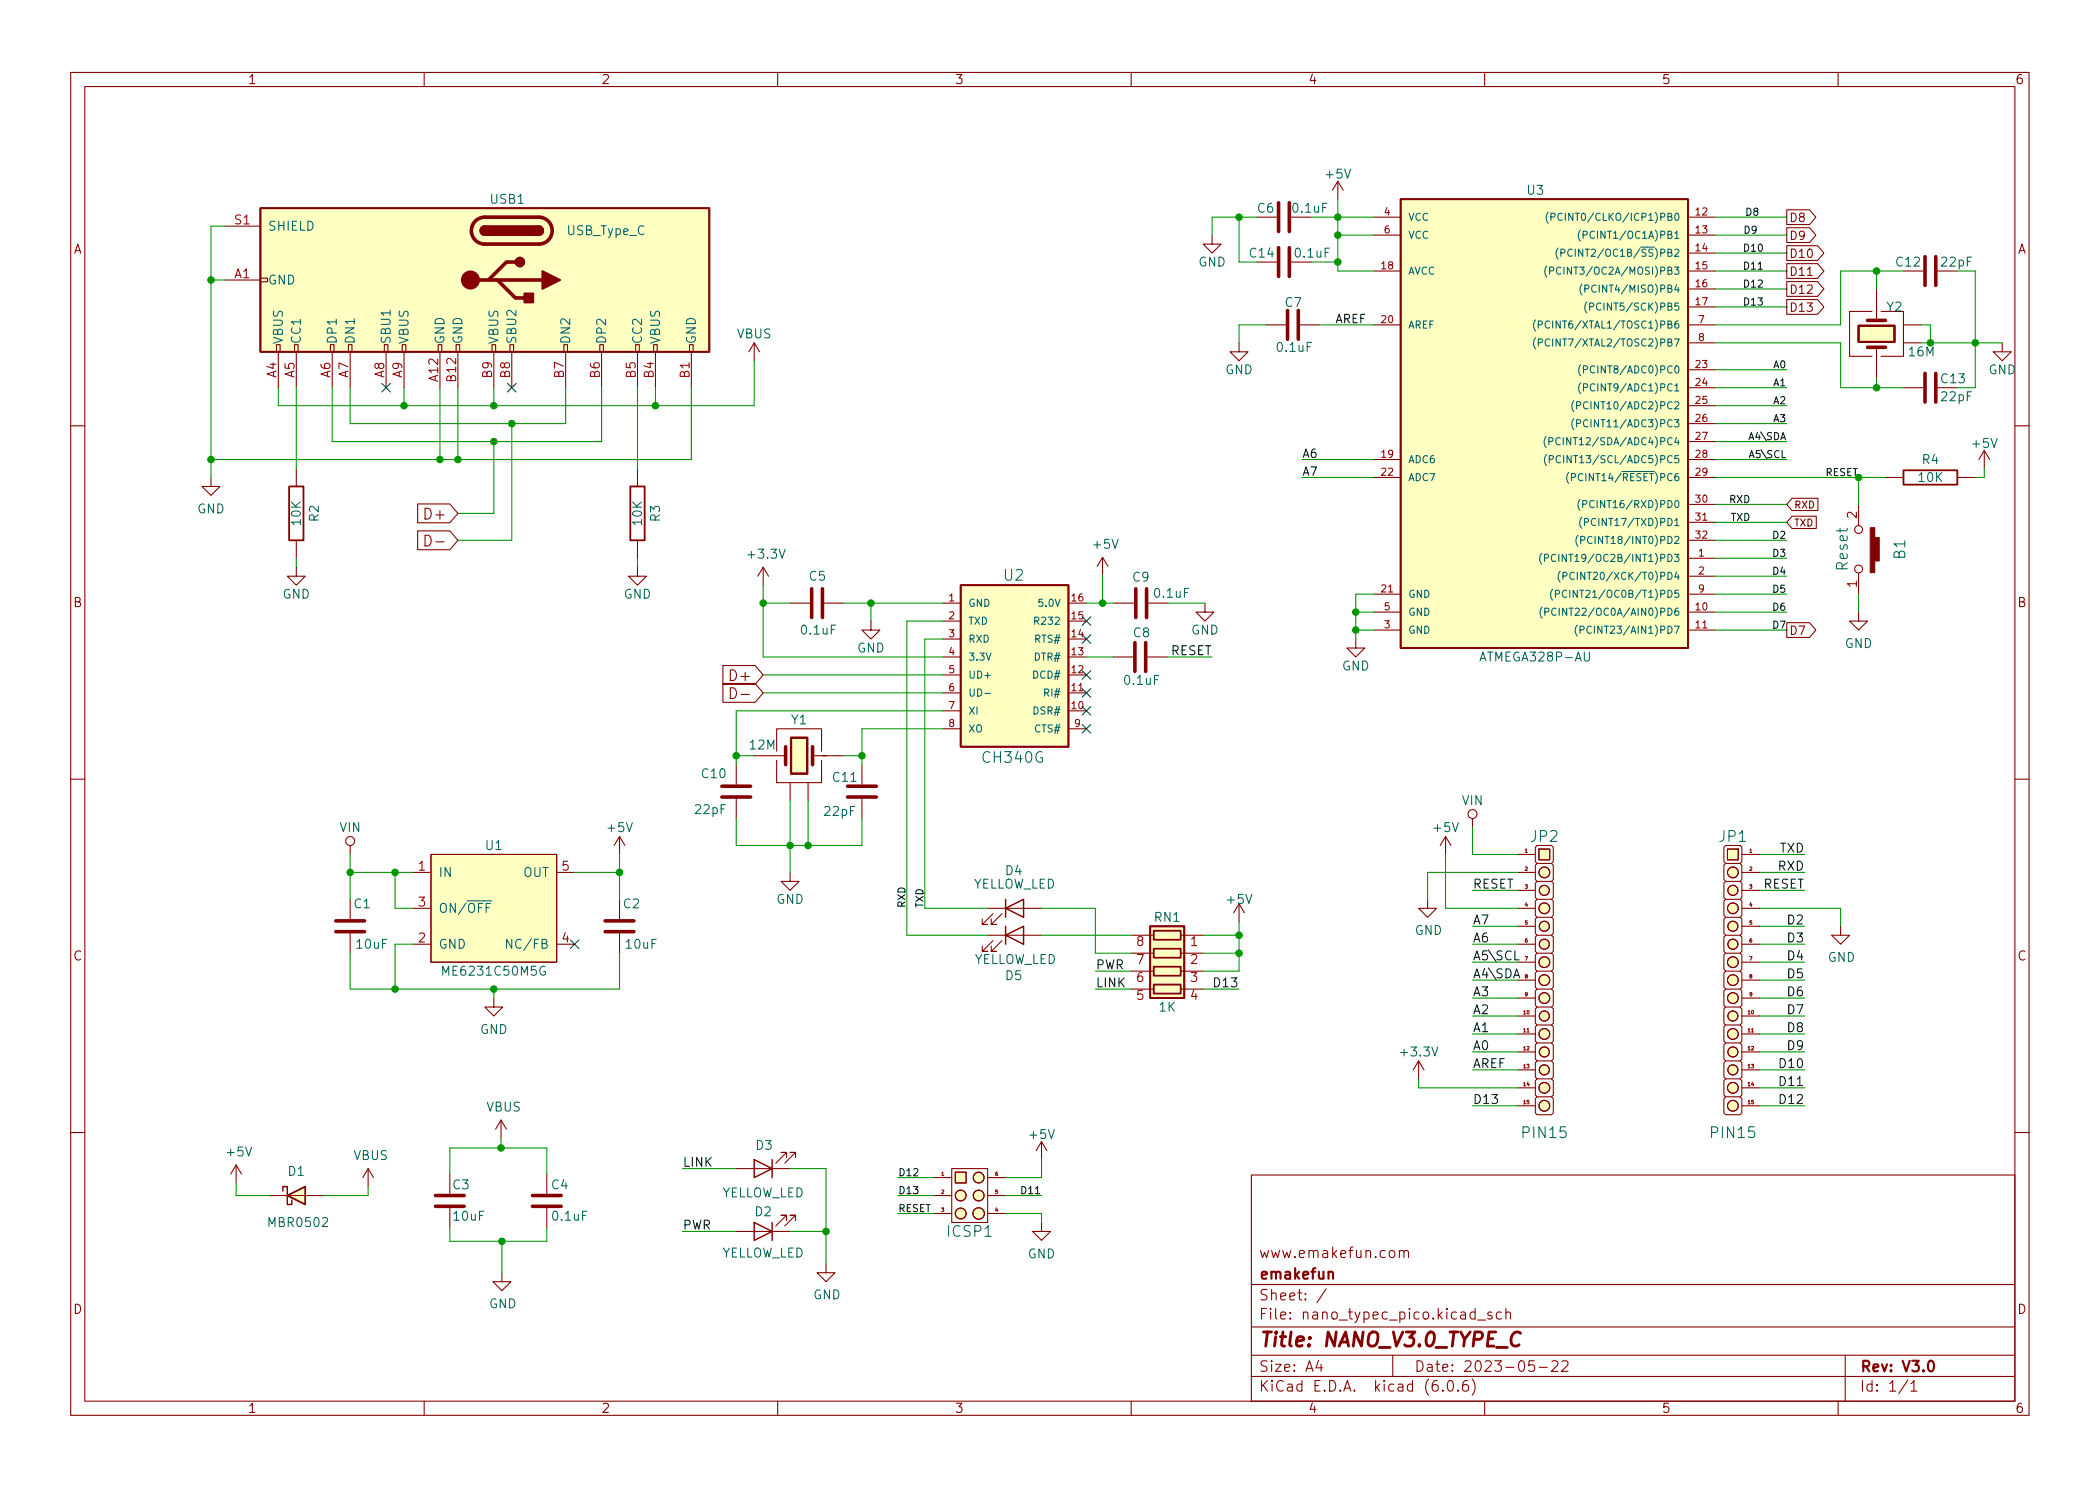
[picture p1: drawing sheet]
<svg xmlns="http://www.w3.org/2000/svg" width="297mm" height="210mm" viewBox="0 0 297 210" stroke-linecap="round" stroke-linejoin="round" font-family="sans-serif">
<g fill="none" stroke="#840000" stroke-width=".15">
<path d="M10 10.2h277v190.1h-277zM12 12.2h273v186.1h-273zM60 10.2v2M110 10.2v2M160 10.2v2M210 10.2v2M260 10.2v2M31.7 39.6h5.1M31.7 32h5.1M36.8 39.4h1v.5h-1zM171.4 33.3v1.2h1.3l-1.3 1.3-1.2-1.3h1.2M182.6 37.1h2.8"/>
<path d="M189.2 25.6l-.7 1.3M189.2 25.6v2.6M189.2 25.6l.8 1.3M194.3 38.3h3.8M194.3 30.7h3.8M194.3 33.3h3.8M238.8 38.3h3.8M238.8 30.7h3.8M238.8 33.3h3.8M238.8 35.8h3.8M252.7 39.8h4.4l.9 1.1-.9 1h-4.4zM252.7 34.8h4.4l.9 1-.9 1.1h-4.4z"/>
<path d="M252.7 37.3h4.4l.9 1-.9 1.1h-4.4zM252.7 29.7h3.3l.9 1-.9 1.1h-3.3zM252.7 32.2h3.3l.9 1.1-.9 1h-3.3zM255.7 39h.6M274.1 38.3h2.8M39.1 48.8h.5v1h-.5zM39.4 49.8v5.1M41.7 48.8h.5v1h-.5zM41.9 49.8v5.1M46.7 48.8h.5v1h-.5zM47 49.8v5.1M49.3 48.8h.5v1h-.5z"/>
<path d="M49.5 49.8v5.1M54.4 48.8h.5v1h-.5zM54.6 49.8v5.1M56.9 48.8h.5v1h-.5zM57.1 49.8v5.1M62 48.8h.5v1h-.5zM62.2 49.8v5.1M64.5 48.8h.5v1h-.5zM64.8 49.8v5.1M69.6 48.8h.5v1h-.5zM69.8 49.8v5.1M72.1 48.8h.5v1h-.5z"/>
<path d="M72.4 49.8v5.1M79.8 48.8h.5v1h-.5zM80 49.8v5.1M84.8 48.8h.5v1h-.5zM85.1 49.8v5.1M89.9 48.8h.5v1h-.5zM90.2 49.8v5.1M92.5 48.8h.5v1h-.5zM92.7 49.8v5.1M97.5 48.8h.5v1h-.5zM97.8 49.8v5.1M106.7 48.5l-.8 1.3"/>
<path d="M106.7 48.5v2.5M106.7 48.5l.7 1.3M175.3 48.5v1.3h1.2l-1.2 1.2-1.3-1.2h1.3M179.1 46h2.8M183.9 46h2.8M194.3 46h3.8M238.8 46h3.8M238.8 48.5h3.8M238.8 54.9h3.8M238.8 40.9h3.8M238.8 43.4h3.8M238.8 52.3h3.8"/>
<path d="M238.8 57.4h3.8M238.8 59.9h3.8M252.7 42.4h4.4l.9 1-.9 1.1h-4.4zM264.8 44.1h-3.2v6.3h3.2M265.4 43.9v-.5v1.9M265.4 40.9v2.5M265.4 49.1v4.5M266.1 44.1h3.1v6.3h-3.1M269.2 46h2.6M269.2 48.5h2.6M269.2 54.9h2.8M274.1 54.9h2.8"/>
<path d="M283.2 48.5v1.3h1.3l-1.3 1.2-1.3-1.2h1.3M10 60.2h2M29.8 67.6v1.2h1.3l-1.3 1.3-1.2-1.3h1.2M41.9 66.3v2.5M41.9 76.4v2.6M59.1 71.3h4.5l1.2 1.3-1.2 1.4h-4.5zM59.1 75.1h4.5l1.2 1.3-1.2 1.4h-4.5zM60.1 75.7a.8 .8 0 0 1 .9 .5 .8 .8 0 0 1-.3 1h-.6zM61.6 76.7h1.2M90.2 66.3v2.5M90.2 76.4v2.6M156 78.9l-.8 1.2"/>
<path d="M156 78.9v2.5M156 78.9l.7 1.2M194.3 67.6h3.8M194.3 65h3.8M238.8 67.6h3.8M238.8 79h3.8M238.8 65h3.8M238.8 62.5h3.8M238.8 71.4h3.8M238.8 73.9h3.8M238.8 76.4h3.8M253.5 73h3.4v1.8h-3.4l-.8-.9z"/>
<path d="M253.5 70.5h3.6v1.7h-3.6l-.8-.8zM262.9 71.4v2.9M266.7 67.6h2.5M276.9 67.6h2.5M280.7 63.7l.7 1.3M280.7 63.7v2.6M280.7 63.7l-.8 1.3M285 60.2h2M41.9 80.3v1.2h1.3l-1.3 1.3-1.3-1.3h1.3M90.2 80.3v1.2h1.2l-1.2 1.3-1.3-1.3h1.3M102.3 94.2h4.5l1.1 1.3-1.1 1.3h-4.5zM102.3 96.7h4.5l1.1 1.3-1.1 1.4h-4.5z"/>
<path d="M103.3 97.3a.8 .8 0 0 1 .9 .5 .8 .8 0 0 1-.3 1h-.6zM104.8 98.3h1.2M107.9 80.3l-.7 1.2M107.9 80.3v2.5M107.9 80.3l.8 1.2M111.8 85.3h2.8M116.6 85.3h2.8M123.2 87.9v1.2h1.3l-1.3 1.3-1.3-1.3h1.3M133.3 85.3h2.6M133.3 98h2.6M133.3 95.5h2.6M133.3 93h2.6"/>
<path d="M133.3 90.4h2.6M133.3 87.9h2.6M151.1 85.3h2.6M151.1 98h2.6M151.1 95.5h2.6M151.1 93h2.6M151.1 90.4h2.6M151.1 87.9h2.6M157.5 93h2.8M157.6 85.3h2.8M162.3 93h2.8M162.4 85.3h2.8"/>
<path d="M170.4 85.3v1.3h1.3l-1.3 1.3-1.2-1.3h1.2M191.8 90.4v1.3h1.2l-1.2 1.3-1.3-1.3h1.3M194.3 86.6h3.8M194.3 89.1h3.8M194.3 84.1h3.8M238.8 86.6h3.8M238.8 89.1h3.8M238.8 81.5h3.8M238.8 84.1h3.8M252.7 88.1h3.3l.9 1-.9 1.1h-3.3zM262.9 86.6v1.3h1.3l-1.3 1.2-1.3-1.2h1.3M262.9 81.1v3"/>
<path d="M10 110.2h2M49.5 119.6v1.3M87.6 118.4l-.7 1.2M87.6 118.4v2.5M87.6 118.4l.8 1.2M104.1 108.2v2.8M104.1 113v2.8M106.7 106.9h4.4M109.9 107.6v3.1h6.3v-3.1M109.9 106.3v-3.2h6.3v3.2M111.8 110.7v2.6M114.3 110.7v2.6"/>
<path d="M114.9 106.9h1.9h-.5M116.8 106.9h2.6M121.9 108.2v2.8M121.9 113v2.8M133.3 100.6h2.6M133.3 103.1h2.6M151.1 100.6h2.6M151.1 103.1h2.6M204.5 118.4l-.8 1.2M204.5 118.4v2.5M204.5 118.4l.7 1.2M208.3 115.8v1.3"/>
<path d="M217.2 119.9l.2-.3h2.1l.2 .3v2l-.2 .3h-2.1l-.2-.3zM243.8 119.9l.3-.3h2l.3 .3v2l-.3 .3h-2l-.3-.3zM285 110.2h2M49.5 127.2v2.8M49.5 132.1v2.8M58.4 123.4h2.6M58.4 133.6h2.6M58.4 128.5h2.6M61 120.9h17.7v15.2h-17.7zM78.7 123.4h2.6M78.7 133.6h2.6M87.6 127.2v2.8"/>
<path d="M87.6 132.1v2.8M111.8 123.4v1.3h1.2l-1.2 1.3-1.3-1.3h1.3M139.7 128.5h7.6M139.7 132.3h7.6M140.5 133.1l-1.6 1.5h.8h-.8v-.7M140.5 129.3l-1.6 1.5h.8h-.8v-.8M141.7 133.1l-1.5 1.5h.8h-.8v-.7M141.7 129.3l-1.5 1.5h.8h-.8v-.8M160 132.3h3.2M160 134.9h3.2M160 137.4h3.2M160 139.9h3.2"/>
<path d="M167 132.3h3.2M167 134.9h3.2M167 137.4h3.2M167 139.9h3.2M175.3 127.9l-.8 1.3M175.3 127.9v2.5M175.3 127.9l.7 1.3M201.9 127.2v1.3h1.3l-1.3 1.3-1.2-1.3h1.2M214.6 123.4h2.6M214.6 133.6h2.6M214.6 128.5h2.6M214.6 120.9h2.6"/>
<path d="M214.6 126h2.6M214.6 131.1h2.6M214.6 136.1h2.6M214.6 138.7h2.6M217.4 139.9l-.2 .3v2l.2 .3h2.1l.2-.3v-2l-.2-.3M217.4 137.4l-.2 .3v2l.2 .2h2.1l.2-.2v-2l-.2-.3M217.4 134.9l-.2 .2v2.1l.2 .2h2.1l.2-.2v-2.1l-.2-.2M217.4 132.3l-.2 .3v2l.2 .3h2.1l.2-.3v-2l-.2-.3M217.4 129.8l-.2 .2v2.1l.2 .2h2.1l.2-.2v-2.1l-.2-.2M217.4 127.2l-.2 .3v2l.2 .3h2.1l.2-.3v-2l-.2-.3M217.4 124.7l-.2 .3v2l.2 .2h2.1l.2-.2v-2l-.2-.3M217.4 122.2l-.2 .2v2.1l.2 .2h2.1l.2-.2v-2.1l-.2-.2"/>
<path d="M217.7 120.1h1.5v1.6h-1.5zM244.1 139.9l-.3 .3v2l.3 .3h2l.3-.3v-2l-.3-.3M244.1 137.4l-.3 .3v2l.3 .2h2l.3-.2v-2l-.3-.3M244.1 134.9l-.3 .2v2.1l.3 .2h2l.3-.2v-2.1l-.3-.2M244.1 132.3l-.3 .3v2l.3 .3h2l.3-.3v-2l-.3-.3M244.1 129.8l-.3 .2v2.1l.3 .2h2l.3-.2v-2.1l-.3-.2M244.1 127.2l-.3 .3v2l.3 .3h2l.3-.3v-2l-.3-.3M244.1 124.7l-.3 .3v2l.3 .2h2l.3-.2v-2l-.3-.3M244.1 122.2l-.3 .2v2.1l.3 .2h2l.3-.2v-2.1l-.3-.2M244.3 120.1h1.6v1.6h-1.6zM246.4 123.4h2.5M246.4 133.6h2.5"/>
<path d="M246.4 128.5h2.5M246.4 120.9h2.5M246.4 126h2.5M246.4 131.1h2.5M246.4 136.1h2.5M246.4 138.7h2.5M260.3 131.1v1.2h1.3l-1.3 1.3-1.2-1.3h1.2M69.8 141.2v1.3h1.3l-1.3 1.3-1.2-1.3h1.2M70.9 158.5l-.8 1.3M70.9 158.5v2.5M70.9 158.5l.7 1.3M200.7 150.1l-.8 1.3"/>
<path d="M200.7 150.1v2.5M200.7 150.1l.7 1.3M214.6 143.8h2.6M214.6 146.3h2.6M214.6 148.8h2.6M214.6 151.4h2.6M214.6 153.9h2.6M214.6 156.5h2.6M214.6 141.2h2.6M217.4 155.2l-.2 .2v2.1l.2 .2h2.1l.2-.2v-2.1l-.2-.2M217.4 152.6l-.2 .3v2l.2 .3h2.1l.2-.3v-2l-.2-.3M217.4 150.1l-.2 .3v2l.2 .2h2.1l.2-.2v-2l-.2-.3"/>
<path d="M217.4 147.6l-.2 .2v2.1l.2 .2h2.1l.2-.2v-2.1l-.2-.2M217.4 145l-.2 .3v2l.2 .3h2.1l.2-.3v-2l-.2-.3M217.4 142.5l-.2 .2v2.1l.2 .2h2.1l.2-.2v-2.1l-.2-.2M244.1 155.2l-.3 .2v2.1l.3 .2h2l.3-.2v-2.1l-.3-.2M244.1 152.6l-.3 .3v2l.3 .3h2l.3-.3v-2l-.3-.3M244.1 150.1l-.3 .3v2l.3 .2h2l.3-.2v-2l-.3-.3M244.1 147.6l-.3 .2v2.1l.3 .2h2l.3-.2v-2.1l-.3-.2M244.1 145l-.3 .3v2l.3 .3h2l.3-.3v-2l-.3-.3M244.1 142.5l-.3 .2v2.1l.3 .2h2l.3-.2v-2.1l-.3-.2M246.4 143.8h2.5M246.4 146.3h2.5M246.4 148.8h2.5"/>
<path d="M246.4 151.4h2.5M246.4 153.9h2.5M246.4 156.5h2.5M246.4 141.2h2.5M10 160.2h2M33.4 164.8l-.8 1.3M33.4 164.8v2.6M33.4 164.8l.8 1.3M38.1 169.2h7.6M52.1 165.3l-.8 1.3M52.1 165.3v2.6M52.1 165.3l.7 1.3"/>
<path d="M63.6 166.1v2.8M63.6 170.9v2.8M77.3 166.1v2.8M77.3 170.9v2.8M104.1 165.3h7.7M104.1 174.2h7.7M111.3 163.8v-.7h-.8h.8l-1.6 1.5M111.3 172.7v-.7h-.8h.8l-1.6 1.5M112.5 163.8v-.7h-.7h.7l-1.5 1.5M112.5 172.7v-.7h-.7h.7l-1.5 1.5M116.8 178.8v1.3h1.3l-1.3 1.3-1.2-1.3h1.2M132.1 166.6h2.5"/>
<path d="M132.1 169.2h2.5M132.1 171.7h2.5M134.6 165.3h5.1v7.7h-5.1zM135.1 165.9h1.6v1.5h-1.6zM139.7 166.6h2.5M139.7 169.2h2.5M139.7 171.7h2.5M147.3 173v1.2h1.3l-1.3 1.3-1.3-1.3h1.3M147.3 161.5l-.7 1.3M147.3 161.5v2.6M147.3 161.5l.8 1.3M177 166.3h108v32h-108z"/>
<path d="M197.9 177.1a.37 .37 0 0 1 .7 0v.8M197.9 176.9v1M198.6 177.1l.2-.2 .3 .1 .1 .9M285 160.2h2M60 198.3v2M71 180.1v1.3h1.3l-1.3 1.2-1.3-1.2h1.3M110 198.3v2M160 198.3v2M177 194.8h108M177 191.8h108M177 187.8h108M177 181.8h108"/>
<path d="M186.5 192.5l-.4 1h1M186.9 193v1M187.6 182.4l-1.3 1.9M197 191.8v3M204.1 196.7v.1h-.1l.1-.1v.1M204.9 195.4a.36 .36 0 0 1 .6 .2 .77 .77 0 0 1-.4 1.2 1 1 0 0 1-.2-1.4zM206.2 196.7l.1 .1h-.1h-.1l.1-.1v.1M207.6 195.3a.59 .59 0 0 0-.7 .7v.5l.1 .3h.4l.2-.1 .1-.5-.1-.2-.5-.1-.2 .3M208.2 195.1a1.72 1.72 0 0 1 0 2.3M209 186.8h1.1M210 198.3v2M211 185.7l-.4-.1-.2 .2 .1 .3 .5 .1 .1 .1-.1 .3h-.1h-.5"/>
<path d="M212.4 185.7l-.5-.1-.3 .3v.4l.2 .3h.1h.5M213 185.8a.37 .37 0 0 1 .6 0v.8M213 185.1v1.5M217 192.5h-.7l-.1 .7 .2-.1 .5 .1 .2 .2-.1 .5-.2 .1h-.4l-.2-.1M217.7 193.5h1.2M219.5 192.7l.2-.2 .5 .1a.41 .41 0 0 1 .1 .6l-.9 .8h1M220.9 192.7l.2-.2 .5 .1a.41 .41 0 0 1 .1 .6l-.8 .8h.9M260 198.3v2M261 191.8v6.5M269.9 195.3l-1.3 1.9M270.3 195.8l.4-.5v1.5M270.3 196.8h.9"/>
<circle cx="262.9" cy="74.9" r=".56"/>
<circle cx="262.9" cy="80.5" r=".56"/>
<circle cx="49.5" cy="119" r=".63"/>
<circle cx="208.3" cy="115.2" r=".63"/>
<circle cx="218.4" cy="138.7" r=".76"/>
<circle cx="218.4" cy="136.1" r=".76"/>
<circle cx="218.4" cy="123.4" r=".76"/>
<circle cx="218.4" cy="128.5" r=".76"/>
<circle cx="218.4" cy="131.1" r=".71"/>
<circle cx="218.4" cy="126" r=".71"/>
<circle cx="218.4" cy="133.6" r=".71"/>
<circle cx="245.1" cy="136.1" r=".76"/>
<circle cx="245.1" cy="123.4" r=".76"/>
<circle cx="245.1" cy="138.7" r=".76"/>
<circle cx="245.1" cy="128.5" r=".76"/>
<circle cx="245.1" cy="133.6" r=".71"/>
<circle cx="245.1" cy="126" r=".71"/>
<circle cx="245.1" cy="131.1" r=".71"/>
<circle cx="218.4" cy="146.3" r=".76"/>
<circle cx="218.4" cy="156.5" r=".76"/>
<circle cx="218.4" cy="141.2" r=".76"/>
<circle cx="218.4" cy="153.9" r=".76"/>
<circle cx="218.4" cy="148.8" r=".71"/>
<circle cx="218.4" cy="151.4" r=".71"/>
<circle cx="218.4" cy="143.8" r=".71"/>
<circle cx="245.1" cy="153.9" r=".76"/>
<circle cx="245.1" cy="146.3" r=".76"/>
<circle cx="245.1" cy="156.5" r=".76"/>
<circle cx="245.1" cy="141.2" r=".76"/>
<circle cx="245.1" cy="151.4" r=".71"/>
<circle cx="245.1" cy="148.8" r=".71"/>
<circle cx="245.1" cy="143.8" r=".71"/>
<circle cx="135.9" cy="169.2" r=".76"/>
<circle cx="135.9" cy="171.7" r=".76"/>
<circle cx="138.4" cy="169.2" r=".76"/>
<circle cx="138.4" cy="166.6" r=".76"/>
<circle cx="138.4" cy="171.7" r=".81"/>
</g>
<path d="M262.9 46.1h5.1v2.3h-5.1zM111.9 104.4h2.3v5.1h-2.3zM187.9 180.1a.37 .37 0 0 1 .7 0v.8M272.9 192.6a.36 .36 0 0 1 .6 .2 .77 .77 0 0 1-.4 1.2 1 1 0 0 1-.2-1.4z" fill="none" stroke="#840000" stroke-width=".3"/>
<path d="M215.1 188.7a.8 .8 0 0 0-.9-.2 .8 .8 0 0 0-.4 .8 .76 .76 0 0 0 .1 .9 .76 .76 0 0 0 .9 .2l.1-.1" fill="none" stroke="#840000" stroke-width=".4"/>
<g fill="none" stroke="#840000" stroke-width=".25">
<path d="M36.8 29.5h63.5v20.3h-63.5zM68.6 32a.64 .64 0 0 0-.7 .6 .64 .64 0 0 0 .7 .7M76.2 32a.64 .64 0 0 1 .6 .6 .64 .64 0 0 1-.6 .7M198.1 28.2h40.7v63.5h-40.7zM40.9 68.8h2v7.6h-2zM89.2 68.8h2v7.6h-2zM269.2 66.5h7.7v2.1h-7.7zM135.9 82.8h15.2v22.9h-15.2zM162.7 131.1h4.8v10.1h-4.8zM163.2 131.7h3.8v1.3h-3.8zM163.2 134.2h3.8v1.3h-3.8zM163.2 136.8h3.8v1.2h-3.8z"/>
<path d="M163.2 139.3h3.8v1.3h-3.8z"/>
</g>
<g fill="#ffffc2" stroke="#ffffc2" stroke-width=".14">
<path d="M61 120.9h17.7v15.2h-17.7z"/>
<path d="M135.1 165.9h1.6v1.5h-1.6z"/>
<path d="M40.6 169.2l2.6-1.3v2.5z"/>
<path d="M36.8 29.5h63.5v20.3h-63.5z"/>
<path d="M135.9 82.8h15.2v22.9h-15.2z"/>
<path d="M162.7 131.1h4.8v10.1h-4.8z"/>
<path d="M111.9 104.4h2.3v5.1h-2.3z"/>
<path d="M262.9 46.1h5.1v2.3h-5.1z"/>
<path d="M198.1 28.2h40.7v63.5h-40.7z"/>
<path d="M217.7 120.1h1.5v1.6h-1.5z"/>
<path d="M244.3 120.1h1.6v1.6h-1.6z"/>
<circle cx="135.9" cy="171.7" r=".76"/>
<circle cx="135.9" cy="169.2" r=".76"/>
<circle cx="138.4" cy="171.7" r=".81"/>
<circle cx="138.4" cy="169.2" r=".76"/>
<circle cx="138.4" cy="166.6" r=".76"/>
<circle cx="218.4" cy="156.5" r=".76"/>
<circle cx="218.4" cy="153.9" r=".76"/>
<circle cx="218.4" cy="151.4" r=".71"/>
<circle cx="218.4" cy="148.8" r=".71"/>
<circle cx="218.4" cy="146.3" r=".76"/>
<circle cx="218.4" cy="143.8" r=".71"/>
<circle cx="218.4" cy="141.2" r=".76"/>
<circle cx="218.4" cy="138.7" r=".76"/>
<circle cx="218.4" cy="136.1" r=".76"/>
<circle cx="218.4" cy="133.6" r=".71"/>
<circle cx="218.4" cy="131.1" r=".71"/>
<circle cx="218.4" cy="128.5" r=".76"/>
<circle cx="218.4" cy="126" r=".71"/>
<circle cx="218.4" cy="123.4" r=".76"/>
<circle cx="245.1" cy="156.5" r=".76"/>
<circle cx="245.1" cy="153.9" r=".76"/>
<circle cx="245.1" cy="151.4" r=".71"/>
<circle cx="245.1" cy="148.8" r=".71"/>
<circle cx="245.1" cy="146.3" r=".76"/>
<circle cx="245.1" cy="143.8" r=".71"/>
<circle cx="245.1" cy="141.2" r=".76"/>
<circle cx="245.1" cy="138.7" r=".76"/>
<circle cx="245.1" cy="136.1" r=".76"/>
<circle cx="245.1" cy="133.6" r=".71"/>
<circle cx="245.1" cy="131.1" r=".71"/>
<circle cx="245.1" cy="128.5" r=".76"/>
<circle cx="245.1" cy="126" r=".71"/>
<circle cx="245.1" cy="123.4" r=".76"/>
</g>
<g fill="none" stroke="#006464" stroke-width=".15">
<path d="M218.8 37.6a1.17 1.17 0 0 0 0 1.6M219 30a1.16 1.16 0 0 0 0 1.6M219.2 38.3h.5l.1-.2-.1-.2-.5-.1v1M219.4 30.7h.5l.1-.2-.1-.2-.5-.1v1M220.4 35.1a1.17 1.17 0 0 0 0 1.6M220.8 35.8l.5-.1 .1-.1-.1-.3h-.5v1M220.8 37.9a.48 .48 0 0 0-.7 .3 .48 .48 0 0 0 .5 .6l.2-.1M221 30.3a.48 .48 0 0 0-.7 .3 .48 .48 0 0 0 .5 .6l.2-.1M223.5 32.6a1.16 1.16 0 0 0 0 1.5M223.9 33.2h.5l.1-.1v-.3l-.6-.1v1M217.2 45.3a1.17 1.17 0 0 0 0 1.5M217.2 47.8a1.17 1.17 0 0 0 0 1.6"/>
<path d="M217.6 45.9h.5l.1-.1-.1-.3-.5-.1v1M217.6 48.5l.5-.1 .1-.1-.1-.3h-.5v1M219.2 45.5a.48 .48 0 0 0-.7 .3 .48 .48 0 0 0 .5 .6l.2-.1M219.2 48a.48 .48 0 0 0-.7 .4 .48 .48 0 0 0 .5 .6l.2-.1M222.6 56.7a1.16 1.16 0 0 0 0 1.5M222.6 59.2a1.16 1.16 0 0 0 0 1.6M223 57.4l.5-.1 .1-.1-.1-.3-.5-.1v1.1M223 59.9h.5l.1-.2-.1-.2-.5-.1v1M223.6 51.6a1.16 1.16 0 0 0 0 1.6M223.6 54.2a1.16 1.16 0 0 0 0 1.5M223.8 40.2a1.17 1.17 0 0 0 0 1.5M224 52.3l.5-.1 .1-.1-.1-.2-.5-.1v1"/>
<path d="M224 54.8h.5l.1-.2-.1-.2-.5-.1v1M224.2 40.9l.5-.1 .1-.1-.1-.3-.5-.1v1M224.5 42.7a1.17 1.17 0 0 0 0 1.6M224.8 43.4h.5l.1-.2v-.2l-.6-.1v1M218.1 78.3a1.16 1.16 0 0 0 0 1.5M218.5 79l.4-.1 .1-.1v-.3l-.5-.1v1M218.7 61.8a1.17 1.17 0 0 0 0 1.5M218.8 64.3a1.17 1.17 0 0 0 0 1.6M219.1 62.5l.5-.1 .1-.1-.1-.3-.5-.1v1M219.1 65l.5-.1 .1-.1v-.2l-.6-.1v1M220.1 78.5a.48 .48 0 0 0-.7 .4 .48 .48 0 0 0 .5 .5h.2M220.7 62a.48 .48 0 0 0-.7 .4 .48 .48 0 0 0 .5 .5l.2-.1"/>
<path d="M220.7 64.6a.48 .48 0 0 0-.6 .3 .48 .48 0 0 0 .4 .6l.2-.1M221.9 66.9a1.17 1.17 0 0 0 0 1.5M223.2 75.7a1.17 1.17 0 0 0 0 1.6M223.5 70.7a1.17 1.17 0 0 0 0 1.5M223.6 76.4h.5l.1-.2-.1-.2-.5-.1v1M223.7 73.2a1.17 1.17 0 0 0 0 1.6M223.9 71.3h.5l.1-.1-.1-.3-.5-.1v1M224.1 73.9l.5-.1 .1-.1v-.3h-.6v1M139.3 98.1h.8M146.4 87.9l.4-.1 .1-.1v-.3l-.5-.1v1M218.1 85.9a1.17 1.17 0 0 0 0 1.6M218.5 86.6l.5-.1 .1-.1-.1-.3h-.5v1"/>
<path d="M219.6 83.4a1.16 1.16 0 0 0 0 1.5M220 84h.5l.1-.1-.1-.3-.5-.1v1M220.1 86.1a.48 .48 0 0 0-.7 .4 .48 .48 0 0 0 .5 .6l.2-.1M220.7 80.8a1.17 1.17 0 0 0 0 1.6M221.1 81.5h.5l.1-.2-.1-.2-.5-.1v1M221.6 83.6a.48 .48 0 0 0-.7 .3 .48 .48 0 0 0 .5 .6l.2-.1M222.7 81.1a.48 .48 0 0 0-.7 .3 .48 .48 0 0 0 .5 .6l.2-.1M223.1 88.4a1.16 1.16 0 0 0 0 1.6M223.5 89.1h.5l.1-.2-.1-.2-.5-.1v1M72.4 132.9v1.3l-.7-1.3v1.3"/>
</g>
<path d="M142.2 132.3l2.6-1.2v2.5zM142.2 128.5l2.6-1.3v2.6zM142.2 127.2v2.6M142.2 131.1v2.5M40 168.5v-.6h.6v2.5h.7v-.6M40.6 169.2l2.6-1.3v2.5zM106.7 164.1l2.5 1.2-2.5 1.3zM106.7 173l2.5 1.2-2.5 1.3zM109.2 164.1v2.5M109.2 173v2.5" fill="none" stroke="#840000" stroke-width=".2"/>
<g fill="none" stroke="#840000" stroke-width=".51">
<path d="M66.5 39.6h10.2M67.2 31.3a1.91 1.91 0 0 1 1.4-.6h7.6a1.91 1.91 0 0 1 1.9 1.9 1.91 1.91 0 0 1-1.9 1.9h-7.6a1.91 1.91 0 0 1-1.8-1.1 1.91 1.91 0 0 1 .4-2.1zM70.4 39.6l2.5 2.6h1.3M72.9 37.1h-1.3l-2.5 2.5M180.8 28.7v4.1M180.8 35v4.1M182.4 28.7v4.1M182.4 35v4.1M272.3 36.3v4.1M273.8 36.3v4.1M182.1 43.9v4.1M183.6 43.9v4.1"/>
<path d="M264.2 49.1h2.5M264.2 45.3h2.5M272.3 52.8v4.1M273.8 52.8v4.1M114.8 83.3v4.1M116.3 83.3v4.1M160.5 90.9v4.1M160.7 83.3v4.1M162.1 90.9v4.1M162.2 83.3v4.1M102.1 111.2h4.1M102.1 112.8h4.1"/>
<path d="M111.1 105.7v2.5M114.9 105.7v2.5M119.9 111.2h4.1M119.9 112.8h4.1M47.5 131.8h4.1M47.5 130.3h4.1M85.6 131.8h4.1M85.6 130.3h4.1M61.6 170.7h4.1M61.6 169.2h4.1M75.3 170.7h4.1M75.3 169.2h4.1"/>
</g>
<g fill="#840000" stroke="#840000" stroke-width=".25">
<path d="M68.1 32.2l.5-.2v1.3a.64 .64 0 0 1-.6-.4 .64 .64 0 0 1 .1-.7z"/>
<path d="M68.6 32h7.6v1.3h-7.6z"/>
<path d="M76.2 32a.64 .64 0 0 1 .6 .6 .64 .64 0 0 1-.6 .7z"/>
<path d="M76.7 38.3l2.5 1.3-2.5 1.3z"/>
<path d="M74.2 41.5h1.2v1.3h-1.2z"/>
<circle cx="73.5" cy="37.1" r=".63"/>
</g>
<g fill="#840000" stroke="#840000" stroke-width=".15">
<path d="M264.5 74.7h.7v6.3h-.7z"/>
<path d="M265.2 76.1h.6v3.3h-.6z"/>
<circle cx="66.5" cy="39.6" r="1.27"/>
</g>
<g fill="none" stroke="#009600" stroke-width=".15">
<path d="M29.8 39.6h1.9M31.7 32h-1.9v35.6M175.3 30.7v6.4h2.5M177.8 30.7h-6.4v2.6M185.4 30.7h8.9M185.4 37.1h3.8M189.2 28.2v10.1h5.1M189.2 33.3h5.1M242.6 30.7h10.1M242.6 33.3h10.1M242.6 38.3h10.1M242.6 35.8h10.1"/>
<path d="M265.4 38.3v2.6M269.2 38.3h-8.9v7.7h-17.7M276.9 38.3h2.5v16.6h-2.5M41.9 54.9v11.4M47 54.9v7.6h38.1v-7.6M49.5 54.9v5h30.5v-5M57.1 54.9v2.5M62.2 54.9v10.1M64.8 54.9v10.1M69.8 54.9v2.5M72.4 59.9v16.5h-7.6M90.2 54.9v11.4"/>
<path d="M92.7 54.9v2.5M97.8 54.9v10.1h-68M106.7 51v6.4h-67.3v-2.5M179.1 46h-3.8v2.5M186.7 46h7.6M242.6 57.4h10.1M242.6 59.9h10.1M242.6 54.9h10.1M242.6 48.5h17.7v6.4h8.9M242.6 40.9h10.1M242.6 43.4h10.1M242.6 52.3h10.1"/>
<path d="M265.4 53.6v1.3M271.8 46h1.2v2.5M271.8 48.5h11.4M41.9 79v1.3M69.8 62.5v10.1h-5M90.2 79v1.3M184.1 65h10.2M184.1 67.6h10.2M242.6 65h10.1M242.6 62.5h10.1M242.6 76.4h10.1M242.6 67.6h24.1"/>
<path d="M242.6 79h10.1M242.6 73.9h10.1M242.6 71.4h10.1M262.9 67.6v3.8M280.7 66.3v1.3h-1.3M107.9 82.8v10.2h25.4M107.9 85.3h3.9M107.9 95.5h25.4M107.9 98h25.4M119.4 85.3h13.9M123.2 85.3v2.6M133.3 87.9h-5v44.4h11.4"/>
<path d="M133.3 90.4h-2.5v38.1h8.9M153.7 85.3h3.9M153.7 93h3.8M156 81.4v3.9M165.1 93h6.3M165.2 85.3h5.2M191.8 86.6h2.5M191.8 89.1h2.5M194.3 84.1h-2.5v6.3M242.6 84.1h10.1M242.6 86.6h10.1M242.6 89.1h10.1"/>
<path d="M242.6 81.5h10.1M262.9 84.1v2.5M104.1 115.8v3.8h17.8v-3.8M104.1 106.9h2.6M111.8 113.3v10.1M114.3 113.3v6.3M119.4 106.9h2.5M133.3 100.6h-29.2v7.6M133.3 103.1h-11.4v5.1M208.3 117.1v3.8h6.3M49.5 120.9v6.3M49.5 134.9v5h38.1v-5"/>
<path d="M49.5 123.4h8.9M55.9 123.4v5.1h2.5M58.4 133.6h-2.5v6.3M69.8 139.9v1.3M81.3 123.4h6.3M87.6 120.9v6.3M147.3 132.3h12.7M147.3 128.5h7.6v6.4h5.1M154.9 139.9h5.1M154.9 137.4h5.1M170.2 132.3h5.1M170.2 139.9h5.1"/>
<path d="M170.2 134.9h5.1M175.3 130.4v7h-5.1M204.5 120.9v7.6h10.1M208.3 133.6h6.3M208.3 136.1h6.3M208.3 131.1h6.3M208.3 138.7h6.3M208.3 126h6.3M214.6 123.4h-12.7v3.8M248.9 123.4h6.4M248.9 128.5h11.4v2.6M248.9 133.6h6.4"/>
<path d="M248.9 136.1h6.4M248.9 131.1h6.4M248.9 138.7h6.4M248.9 126h6.4M248.9 120.9h6.4M200.7 152.6v1.3h13.9M208.3 146.3h6.3M208.3 143.8h6.3M208.3 141.2h6.3M208.3 156.5h6.3M208.3 151.4h6.3M208.3 148.8h6.3"/>
<path d="M248.9 146.3h6.4M248.9 143.8h6.4M248.9 141.2h6.4M248.9 156.5h6.4M248.9 151.4h6.4M248.9 148.8h6.4M248.9 153.9h6.4M33.4 167.4v1.8h4.7M52.1 167.9v1.3h-6.4M63.6 166.1v-3.7h13.7v3.7M63.6 173.7v1.9h13.7v-1.9M70.9 161v1.4"/>
<path d="M71 175.6v4.5M96.5 165.3h7.6M96.5 174.2h7.6M111.8 165.3h5v13.5M111.8 174.2h5M127 169.2h5.1M127 171.7h5.1M127 166.6h5.1M142.2 169.2h5.1M142.2 171.7h5.1v1.3M147.3 164.1v2.5h-5.1"/>
</g>
<g fill="none" stroke="#000084" stroke-width=".15">
<path d="M54 54.2l1.2 1.3M55.2 54.2l-1.2 1.3M71.8 54.2l1.2 1.3M73 54.2l-1.2 1.3M153.1 97.4l1.2 1.2M153.1 89.8l1.2 1.2M153.1 100l1.2 1.2M153.1 94.9l1.2 1.2M153.1 87.3l1.2 1.2M154.3 97.4l-1.2 1.2M154.3 89.8l-1.2 1.2M154.3 100l-1.2 1.2"/>
<path d="M154.3 94.9l-1.2 1.2M154.3 87.3l-1.2 1.2M153.1 102.5l1.2 1.2M154.3 102.5l-1.2 1.2M80.7 133l1.2 1.2M81.9 133l-1.2 1.2"/>
</g>
<g fill="#009600" stroke="#009600" stroke-width=".15">
<circle cx="114.3" cy="119.6" r=".46"/>
<circle cx="116.8" cy="174.2" r=".46"/>
<circle cx="123.2" cy="85.3" r=".46"/>
<circle cx="156" cy="85.3" r=".46"/>
<circle cx="191.8" cy="89.1" r=".46"/>
<circle cx="55.9" cy="123.4" r=".46"/>
<circle cx="55.9" cy="139.9" r=".46"/>
<circle cx="49.5" cy="123.4" r=".46"/>
<circle cx="92.7" cy="57.4" r=".46"/>
<circle cx="111.8" cy="119.6" r=".46"/>
<circle cx="175.3" cy="132.3" r=".46"/>
<circle cx="175.3" cy="134.9" r=".46"/>
<circle cx="62.2" cy="65" r=".46"/>
<circle cx="69.8" cy="57.4" r=".46"/>
<circle cx="72.4" cy="59.9" r=".46"/>
<circle cx="69.8" cy="62.5" r=".46"/>
<circle cx="29.8" cy="39.6" r=".46"/>
<circle cx="57.1" cy="57.4" r=".46"/>
<circle cx="64.8" cy="65" r=".46"/>
<circle cx="29.8" cy="65" r=".46"/>
<circle cx="70.9" cy="162.4" r=".46"/>
<circle cx="71" cy="175.6" r=".46"/>
<circle cx="87.6" cy="123.4" r=".46"/>
<circle cx="69.8" cy="139.9" r=".46"/>
<circle cx="107.9" cy="85.3" r=".46"/>
<circle cx="104.1" cy="106.9" r=".46"/>
<circle cx="121.9" cy="106.9" r=".46"/>
<circle cx="189.2" cy="30.7" r=".46"/>
<circle cx="189.2" cy="33.3" r=".46"/>
<circle cx="189.2" cy="37.1" r=".46"/>
<circle cx="191.8" cy="86.6" r=".46"/>
<circle cx="175.3" cy="30.7" r=".46"/>
<circle cx="273" cy="48.5" r=".46"/>
<circle cx="265.4" cy="38.3" r=".46"/>
<circle cx="262.9" cy="67.6" r=".46"/>
<circle cx="265.4" cy="54.9" r=".46"/>
<circle cx="279.4" cy="48.5" r=".46"/>
</g>
<text font-size="2.8" fill="#840000" x="178" y="190.6">Title: NANO_V3.0_TYPE_C</text>
<g font-size="2.1" fill="#840000">
<text x="60.5" y="73.5">D+</text>
<text x="103.7" y="96.4">D+</text>
<text x="178" y="178">www.emakefun.com</text>
<text x="178" y="184">Sheet: /</text>
<text x="178" y="181">emakefun</text>
<text x="178" y="186.7">File: nano_typec_pico.kicad_sch</text>
<text x="178" y="196.9">KiCad E.D.A. kicad (6.0.6)</text>
<text x="178" y="194.1">Size: A4</text>
<text x="200" y="194.1">Date: 2023-05-22</text>
<text x="263" y="194.1">Rev: V3.0</text>
<text x="263" y="196.9">Id: 1/1</text>
</g>
<g font-size="2.1" fill="#006464">
<text x="142" y="82.2">U2</text>
<text x="261.4" y="80.6" transform="rotate(-90 261.4 80.6)">Reset</text>
<text x="269.5" y="79.1" transform="rotate(-90 269.5 79.1)">B1</text>
<text x="139.1" y="107.9">CH340G</text>
<text x="216.6" y="119.1">JP2</text>
<text x="243.2" y="119.1">JP1</text>
<text x="215.5" y="161">PIN15</text>
<text x="242.2" y="161">PIN15</text>
<text x="134.1" y="175">ICSP1</text>
</g>
<g font-size="1.8" fill="#840000">
<text x="35" y="11.9">1</text>
<text x="85" y="11.9">2</text>
<text x="135" y="11.9">3</text>
<text x="185" y="11.9">4</text>
<text x="235" y="11.9">5</text>
<text x="285" y="11.9">6</text>
<text x="10.3" y="35.9">A</text>
<text x="285.3" y="35.9">A</text>
<text x="10.3" y="85.9">B</text>
<text x="285.3" y="85.9">B</text>
<text x="10.3" y="135.9">C</text>
<text x="285.3" y="135.9">C</text>
<text x="10.3" y="185.9">D</text>
<text x="285.3" y="185.9">D</text>
<text x="35" y="199.9">1</text>
<text x="85" y="199.9">2</text>
<text x="135" y="199.9">3</text>
<text x="185" y="199.9">4</text>
<text x="235" y="199.9">5</text>
<text x="285" y="199.9">6</text>
</g>
<g font-size="1.8" fill="#006464">
<text x="69.4" y="28.8">USB1</text>
<text x="187.6" y="25.3">+5V</text>
<text x="216" y="27.6">U3</text>
<text x="37.8" y="32.6">SHIELD</text>
<text x="80.2" y="33.3">USB_Type_C</text>
<text x="177.9" y="30.1">C6</text>
<text x="182.9" y="30.1">0.1uF</text>
<text x="37.8" y="40.3">GND</text>
<text x="169.5" y="37.7">GND</text>
<text x="176.8" y="36.4">C14</text>
<text x="183.3" y="36.4">0.1uF</text>
<text x="268.3" y="37.7">C12</text>
<text x="274.7" y="37.7">22pF</text>
<text x="104.2" y="47.9">VBUS</text>
<text x="181.8" y="43.4">C7</text>
<text x="266.9" y="44.1">Y2</text>
<text x="40" y="48.8" transform="rotate(-90 40 48.8)">VBUS</text>
<text x="42.5" y="48.8" transform="rotate(-90 42.5 48.8)">CC1</text>
<text x="47.6" y="48.8" transform="rotate(-90 47.6 48.8)">DP1</text>
<text x="50.2" y="48.8" transform="rotate(-90 50.2 48.8)">DN1</text>
<text x="55.2" y="48.8" transform="rotate(-90 55.2 48.8)">SBU1</text>
<text x="57.8" y="48.8" transform="rotate(-90 57.8 48.8)">VBUS</text>
<text x="62.9" y="48.8" transform="rotate(-90 62.9 48.8)">GND</text>
<text x="65.4" y="48.8" transform="rotate(-90 65.4 48.8)">GND</text>
<text x="70.5" y="48.8" transform="rotate(-90 70.5 48.8)">VBUS</text>
<text x="73" y="48.8" transform="rotate(-90 73 48.8)">SBU2</text>
<text x="80.6" y="48.8" transform="rotate(-90 80.6 48.8)">DN2</text>
<text x="85.7" y="48.8" transform="rotate(-90 85.7 48.8)">DP2</text>
<text x="90.8" y="48.8" transform="rotate(-90 90.8 48.8)">CC2</text>
<text x="93.3" y="48.8" transform="rotate(-90 93.3 48.8)">VBUS</text>
<text x="98.4" y="48.8" transform="rotate(-90 98.4 48.8)">GND</text>
<text x="173.3" y="53">GND</text>
<text x="180.7" y="49.8">0.1uF</text>
<text x="270.1" y="50.4">16M</text>
<text x="281.2" y="53">GND</text>
<text x="274.6" y="54.2">C13</text>
<text x="274.7" y="56.8">22pF</text>
<text x="271.9" y="65.7">R4</text>
<text x="279.1" y="63.4">+5V</text>
<text x="271.4" y="68.2">10K</text>
<text x="27.9" y="72.6">GND</text>
<text x="42.5" y="74.3" transform="rotate(-90 42.5 74.3)">10K</text>
<text x="45.1" y="73.8" transform="rotate(-90 45.1 73.8)">R2</text>
<text x="90.8" y="74.3" transform="rotate(-90 90.8 74.3)">10K</text>
<text x="93.3" y="73.8" transform="rotate(-90 93.3 73.8)">R3</text>
<text x="154.7" y="77.6">+5V</text>
<text x="106" y="79">+3.3V</text>
<text x="114.5" y="82.2">C5</text>
<text x="160.2" y="82.3">C9</text>
<text x="39.9" y="84.7">GND</text>
<text x="88.2" y="84.7">GND</text>
<text x="113.4" y="89.8">0.1uF</text>
<text x="163.4" y="84.6">0.1uF</text>
<text x="168.5" y="89.8">GND</text>
<text x="121.2" y="92.3">GND</text>
<text x="160.3" y="90.2">C8</text>
<text x="189.8" y="94.9">GND</text>
<text x="209.7" y="93.6">ATMEGA328P-AU</text>
<text x="260.9" y="91.7">GND</text>
<text x="159.2" y="96.9">0.1uF</text>
<text x="106.1" y="106">12M</text>
<text x="111.9" y="102.5">Y1</text>
<text x="99.3" y="110.1">C10</text>
<text x="117.9" y="110.6">C11</text>
<text x="206.8" y="113.9">VIN</text>
<text x="48.1" y="117.7">VIN</text>
<text x="86" y="117.7">+5V</text>
<text x="98.4" y="115.2">22pF</text>
<text x="116.7" y="115.4">22pF</text>
<text x="202.9" y="117.7">+5V</text>
<text x="62" y="124.1">IN</text>
<text x="68.7" y="120.3">U1</text>
<text x="74" y="124.1">OUT</text>
<text x="137.5" y="125.7">YELLOW_LED</text>
<text x="142.3" y="123.8">D4</text>
<text x="50.1" y="128.5">C1</text>
<text x="62" y="129.2">ON/~{OFF}</text>
<text x="88.2" y="128.5">C2</text>
<text x="109.8" y="127.9">GND</text>
<text x="163.3" y="130.4">RN1</text>
<text x="173.7" y="127.9">+5V</text>
<text x="50.5" y="134.2">10uF</text>
<text x="62" y="134.2">GND</text>
<text x="72.3" y="134.2">NC/FB</text>
<text x="88.6" y="134.2">10uF</text>
<text x="137.6" y="136.4">YELLOW_LED</text>
<text x="200.1" y="132.3">GND</text>
<text x="258.5" y="136.1">GND</text>
<text x="63" y="138">ME6231C50M5G</text>
<text x="142.3" y="138.7">D5</text>
<text x="164" y="143.1">1K</text>
<text x="67.9" y="146.3">GND</text>
<text x="198.3" y="149.5">+3.3V</text>
<text x="68.8" y="157.3">VBUS</text>
<text x="145.7" y="161.2">+5V</text>
<text x="32.2" y="163.6">+5V</text>
<text x="40.8" y="166.4">D1</text>
<text x="50" y="164.1">VBUS</text>
<text x="106.9" y="162.7">D3</text>
<text x="38.2" y="173.6">MBR0502</text>
<text x="64.1" y="168.3">C3</text>
<text x="64.2" y="172.7">10uF</text>
<text x="78" y="168.3">C4</text>
<text x="78.3" y="172.7">0.1uF</text>
<text x="101.9" y="169.4">YELLOW_LED</text>
<text x="106.8" y="172.1">D2</text>
<text x="101.9" y="177.9">YELLOW_LED</text>
<text x="145.4" y="178">GND</text>
<text x="69.2" y="185.1">GND</text>
<text x="115" y="183.8">GND</text>
</g>
<g font-size="1.8" fill="#a90000">
<text x="33.2" y="31.7">S1</text>
<text x="33.2" y="39.4">A1</text>
<text x="39.1" y="53.4" transform="rotate(-90 39.1 53.4)">A4</text>
<text x="41.7" y="53.4" transform="rotate(-90 41.7 53.4)">A5</text>
<text x="46.7" y="53.4" transform="rotate(-90 46.7 53.4)">A6</text>
<text x="49.3" y="53.4" transform="rotate(-90 49.3 53.4)">A7</text>
<text x="54.4" y="53.4" transform="rotate(-90 54.4 53.4)">A8</text>
<text x="56.9" y="53.4" transform="rotate(-90 56.9 53.4)">A9</text>
<text x="62" y="53.9" transform="rotate(-90 62 53.9)">A12</text>
<text x="64.5" y="53.9" transform="rotate(-90 64.5 53.9)">B12</text>
<text x="69.6" y="53.4" transform="rotate(-90 69.6 53.4)">B9</text>
<text x="72.1" y="53.4" transform="rotate(-90 72.1 53.4)">B8</text>
<text x="79.8" y="53.4" transform="rotate(-90 79.8 53.4)">B7</text>
<text x="84.8" y="53.4" transform="rotate(-90 84.8 53.4)">B6</text>
<text x="89.9" y="53.4" transform="rotate(-90 89.9 53.4)">B5</text>
<text x="92.5" y="53.4" transform="rotate(-90 92.5 53.4)">B4</text>
<text x="97.5" y="53.4" transform="rotate(-90 97.5 53.4)">B1</text>
<text x="262.6" y="73.3" transform="rotate(-90 262.6 73.3)">2</text>
<text x="262.6" y="83.1" transform="rotate(-90 262.6 83.1)">1</text>
<text x="59.2" y="123.2">1</text>
<text x="79.5" y="123.2">5</text>
<text x="59.2" y="128.3">3</text>
<text x="59.2" y="133.3">2</text>
<text x="79.5" y="133.3">4</text>
<text x="160.8" y="136.4">7</text>
<text x="160.8" y="133.9">8</text>
<text x="168.4" y="133.9">1</text>
<text x="168.4" y="136.4">2</text>
<text x="160.8" y="141.5">5</text>
<text x="160.8" y="138.9">6</text>
<text x="168.4" y="138.9">3</text>
<text x="168.4" y="141.5">4</text>
</g>
<g font-size="1.8" fill="#0f0f0f">
<text x="165.6" y="92.7">RESET</text>
<text x="208.3" y="125.7">RESET</text>
<text x="249.4" y="125.7">RESET</text>
<text x="251.5" y="123.2">RXD</text>
<text x="251.7" y="120.6">TXD</text>
<text x="208.3" y="130.8">A7</text>
<text x="253" y="130.8">D2</text>
<text x="154.9" y="137.1">PWR</text>
<text x="208.3" y="133.3">A6</text>
<text x="208.3" y="135.9">A5\SCL</text>
<text x="253" y="135.9">D4</text>
<text x="253" y="133.3">D3</text>
<text x="154.9" y="139.7">LINK</text>
<text x="172" y="139.7">D13</text>
<text x="208.3" y="138.4">A4\SDA</text>
<text x="208.3" y="143.5">A2</text>
<text x="208.3" y="141">A3</text>
<text x="253" y="141">D6</text>
<text x="253" y="143.5">D7</text>
<text x="253" y="138.4">D5</text>
<text x="208.3" y="146">A1</text>
<text x="208.3" y="148.6">A0</text>
<text x="253" y="148.6">D9</text>
<text x="253" y="146">D8</text>
<text x="208.3" y="151.1">AREF</text>
<text x="252" y="151.1">D10</text>
<text x="252" y="153.7">D11</text>
<text x="208.3" y="156.2">D13</text>
<text x="252" y="156.2">D12</text>
<text x="96.5" y="165.1">LINK</text>
<text x="96.5" y="174">PWR</text>
</g>
<g font-size="1.7" fill="#840000">
<text x="253" y="31.4">D8</text>
<text x="253" y="34">D9</text>
<text x="253" y="41.6">D12</text>
<text x="253" y="36.5">D10</text>
<text x="253" y="39">D11</text>
<text x="253" y="44.1">D13</text>
<text x="253" y="89.8">D7</text>
</g>
<g font-size="1.7" fill="#0f0f0f">
<text x="188.8" y="45.7">AREF</text>
<text x="184.1" y="64.8">A6</text>
<text x="184.1" y="67.3">A7</text>
</g>
<g font-size="1.4" fill="#a90000">
<text x="195.8" y="30.5">4</text>
<text x="195.8" y="33">6</text>
<text x="239.9" y="30.5">12</text>
<text x="239.9" y="33">13</text>
<text x="239.9" y="35.6">14</text>
<text x="195.4" y="38.1">18</text>
<text x="239.9" y="38.1">15</text>
<text x="239.9" y="40.6">16</text>
<text x="195.4" y="45.7">20</text>
<text x="239.9" y="43.2">17</text>
<text x="240.3" y="45.7">7</text>
<text x="239.9" y="52.1">23</text>
<text x="240.3" y="48.3">8</text>
<text x="239.9" y="54.6">24</text>
<text x="239.9" y="57.1">25</text>
<text x="239.9" y="59.7">26</text>
<text x="195.4" y="64.8">19</text>
<text x="239.9" y="62.2">27</text>
<text x="239.9" y="64.8">28</text>
<text x="195.4" y="67.3">22</text>
<text x="239.9" y="67.3">29</text>
<text x="239.9" y="71.1">30</text>
<text x="239.9" y="73.7">31</text>
<text x="239.9" y="76.2">32</text>
<text x="195.4" y="83.8">21</text>
<text x="240.3" y="78.7">1</text>
<text x="240.3" y="81.3">2</text>
<text x="240.3" y="83.8">9</text>
<text x="134.2" y="85.1">1</text>
<text x="134.2" y="87.6">2</text>
<text x="151.6" y="87.6">15</text>
<text x="151.6" y="85.1">16</text>
<text x="195.8" y="88.9">3</text>
<text x="195.8" y="86.4">5</text>
<text x="239.9" y="86.4">10</text>
<text x="239.9" y="88.9">11</text>
<text x="134.2" y="90.2">3</text>
<text x="134.2" y="92.7">4</text>
<text x="134.2" y="95.2">5</text>
<text x="151.6" y="95.2">12</text>
<text x="151.6" y="92.7">13</text>
<text x="151.6" y="90.2">14</text>
<text x="134.2" y="97.8">6</text>
<text x="134.2" y="100.3">7</text>
<text x="151.6" y="100.3">10</text>
<text x="151.6" y="97.8">11</text>
<text x="134.2" y="102.9">8</text>
<text x="152" y="102.9">9</text>
</g>
<g font-size="1.4" fill="#006464">
<text x="199.1" y="31.2">VCC</text>
<text x="199.1" y="33.8">VCC</text>
<text x="221.1" y="31.2">(PCINT0/CLKO/ICP1)PB0</text>
<text x="224.7" y="33.8">(PCINT1/OC1A)PB1</text>
<text x="199.1" y="38.9">AVCC</text>
<text x="220.7" y="38.9">(PCINT3/OC2A/MOSI)PB3</text>
<text x="221.3" y="36.3">(PCINT2/OC1B/~{SS})PB2</text>
<text x="225" y="41.4">(PCINT4/MISO)PB4</text>
<text x="199.1" y="46.5">AREF</text>
<text x="219" y="46.5">(PCINT6/XTAL1/TOSC1)PB6</text>
<text x="225.6" y="43.9">(PCINT5/SCK)PB5</text>
<text x="219" y="49">(PCINT7/XTAL2/TOSC2)PB7</text>
<text x="224.8" y="52.8">(PCINT8/ADC0)PC0</text>
<text x="224" y="57.9">(PCINT10/ADC2)PC2</text>
<text x="224.8" y="55.4">(PCINT9/ADC1)PC1</text>
<text x="199.1" y="65.5">ADC6</text>
<text x="220.6" y="63">(PCINT12/SDA/ADC4)PC4</text>
<text x="220.8" y="65.5">(PCINT13/SCL/ADC5)PC5</text>
<text x="224" y="60.4">(PCINT11/ADC3)PC3</text>
<text x="199.1" y="68.1">ADC7</text>
<text x="222" y="68.1">(PCINT14/~{RESET})PC6</text>
<text x="224.9" y="71.9">(PCINT16/RXD)PD0</text>
<text x="224.8" y="77">(PCINT18/INT0)PD2</text>
<text x="225" y="74.4">(PCINT17/TXD)PD1</text>
<text x="220.4" y="79.5">(PCINT19/OC2B/INT1)PD3</text>
<text x="222.8" y="82">(PCINT20/XCK/T0)PD4</text>
<text x="136.9" y="85.8">GND</text>
<text x="136.9" y="88.4">TXD</text>
<text x="146.7" y="88.4">R232</text>
<text x="147.2" y="85.8">5.0V</text>
<text x="199.1" y="84.6">GND</text>
<text x="199.1" y="89.7">GND</text>
<text x="199.1" y="87.1">GND</text>
<text x="220.3" y="87.1">(PCINT22/OC0A/AIN0)PD6</text>
<text x="221.9" y="84.6">(PCINT21/OC0B/T1)PD5</text>
<text x="224.6" y="89.7">(PCINT23/AIN1)PD7</text>
<text x="136.9" y="90.9">RXD</text>
<text x="136.9" y="93.5">3.3V</text>
<text x="146.4" y="93.5">DTR#</text>
<text x="146.5" y="90.9">RTS#</text>
<text x="136.9" y="96">UD+</text>
<text x="136.9" y="98.5">UD-</text>
<text x="136.9" y="101.1">XI</text>
<text x="146.3" y="96">DCD#</text>
<text x="146.3" y="101.1">DSR#</text>
<text x="147.9" y="98.5">RI#</text>
<text x="136.9" y="103.6">XO</text>
<text x="146.5" y="103.6">CTS#</text>
</g>
<g font-size="1.4" fill="#0f0f0f">
<text x="246.9" y="33.1">D9</text>
<text x="247" y="35.6">D10</text>
<text x="247.1" y="30.5">D8</text>
<text x="247" y="38.1">D11</text>
<text x="247" y="40.7">D12</text>
<text x="247" y="43.2">D13</text>
<text x="250.9" y="52.1">A0</text>
<text x="250.9" y="59.7">A3</text>
<text x="250.9" y="57.2">A2</text>
<text x="250.9" y="54.7">A1</text>
<text x="247.5" y="62.3">A4\SDA</text>
<text x="247.7" y="64.8">A5\SCL</text>
<text x="244.7" y="71.2">RXD</text>
<text x="258.2" y="67.4">RESET</text>
<text x="244.8" y="73.7">TXD</text>
<text x="250.9" y="76.2">D2</text>
<text x="250.9" y="83.9">D5</text>
<text x="250.9" y="81.3">D4</text>
<text x="250.9" y="78.8">D3</text>
<text x="250.9" y="88.9">D7</text>
<text x="250.9" y="86.4">D6</text>
<text x="128.1" y="128.5" transform="rotate(-90 128.1 128.5)">RXD</text>
<text x="130.6" y="128.5" transform="rotate(-90 130.6 128.5)">TXD</text>
<text x="127" y="166.4">D12</text>
<text x="127" y="171.5">RESET</text>
<text x="127" y="169">D13</text>
<text x="144.7" y="169">D11</text>
</g>
<g font-size="1.4" fill="#840000">
<text x="253.7" y="71.9">RXD</text>
<text x="253.7" y="74.5">TXD</text>
</g>
<g font-size=".7" fill="#a90000">
<text x="215.7" y="120.6">1</text>
<text x="215.7" y="123.2">2</text>
<text x="215.7" y="125.7">3</text>
<text x="247.5" y="120.6">1</text>
<text x="247.5" y="123.2">2</text>
<text x="247.5" y="125.7">3</text>
<text x="215.7" y="128.3">4</text>
<text x="215.7" y="130.8">5</text>
<text x="247.5" y="128.3">4</text>
<text x="247.5" y="130.8">5</text>
<text x="215.7" y="133.3">6</text>
<text x="215.7" y="135.9">7</text>
<text x="247.5" y="133.3">6</text>
<text x="247.5" y="135.9">7</text>
<text x="215.5" y="143.5">10</text>
<text x="215.7" y="138.4">8</text>
<text x="215.7" y="141">9</text>
<text x="247.3" y="143.5">10</text>
<text x="247.5" y="138.4">8</text>
<text x="247.5" y="141">9</text>
<text x="215.5" y="146">11</text>
<text x="215.5" y="148.6">12</text>
<text x="247.3" y="146">11</text>
<text x="247.3" y="148.6">12</text>
<text x="215.5" y="151.1">13</text>
<text x="215.5" y="153.7">14</text>
<text x="247.3" y="151.1">13</text>
<text x="247.3" y="153.7">14</text>
<text x="215.5" y="156.2">15</text>
<text x="247.3" y="156.2">15</text>
<text x="133.2" y="166.4">1</text>
<text x="140.8" y="166.4">6</text>
<text x="133.2" y="168.9">2</text>
<text x="133.2" y="171.4">3</text>
<text x="140.8" y="171.4">4</text>
<text x="140.8" y="168.9">5</text>
</g>
</svg>
